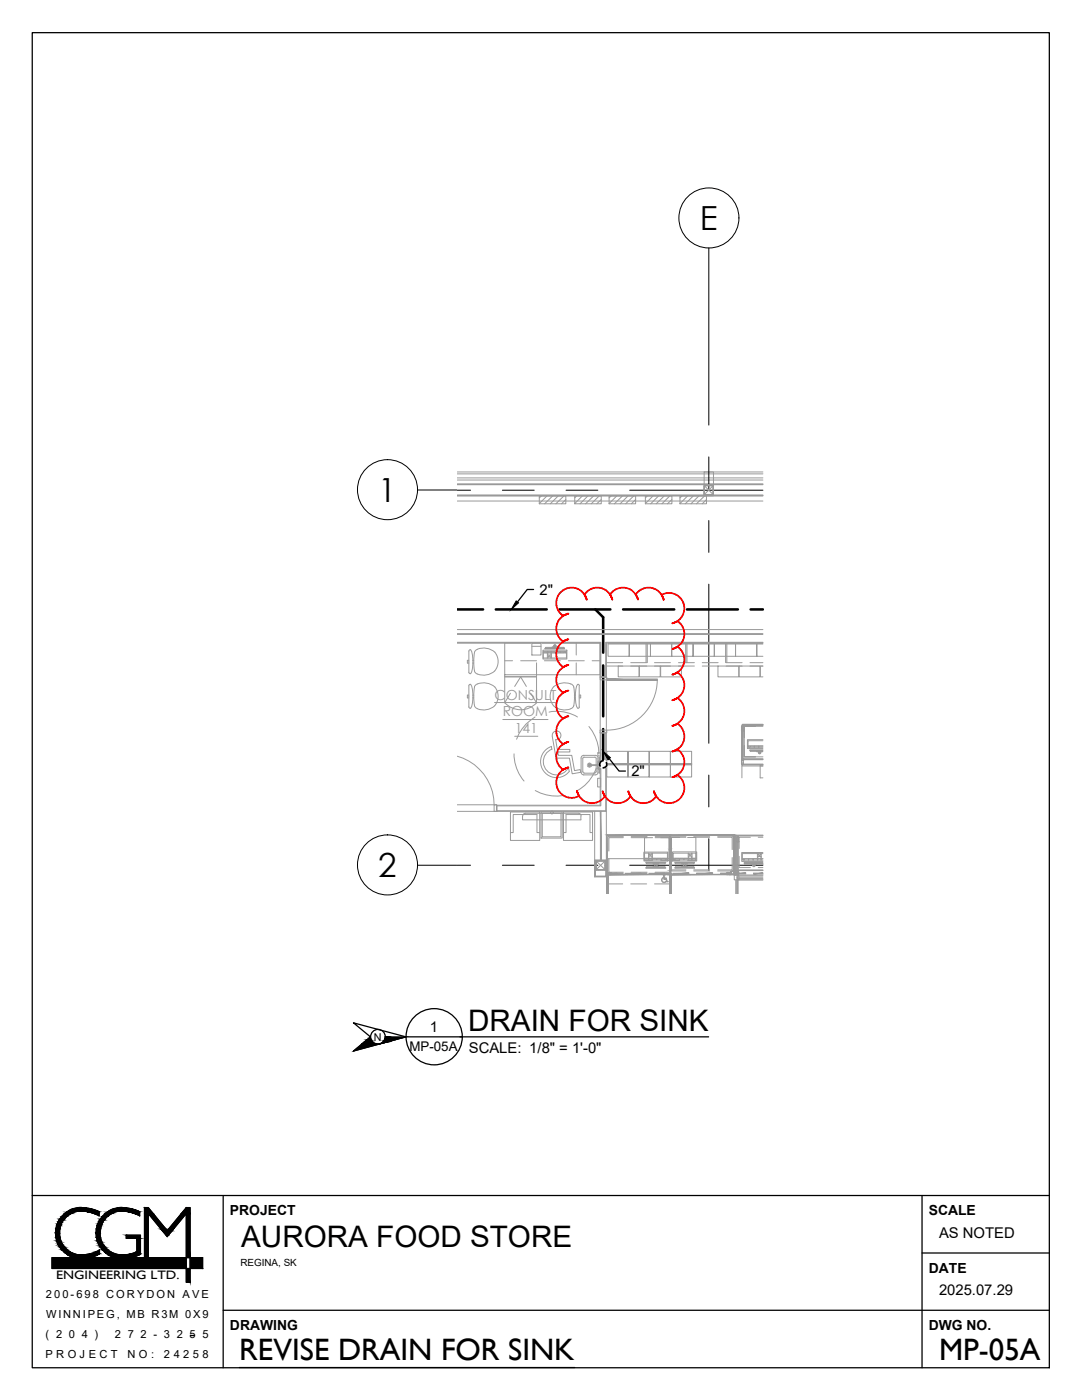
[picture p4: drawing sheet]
<svg xmlns="http://www.w3.org/2000/svg" width="216mm" height="279mm" viewBox="0 0 216 279" stroke-linecap="round" stroke-linejoin="round" font-family="sans-serif">
<!-- layer: P-SANR-BELW -->
<path d="M91.2 121.6h5.2M98.9 121.6h10.2M111.6 121.6h10.2M118.8 121.6l1.6 1.6v7.1M120.4 132.8v10.2M124.3 121.6h10.2M137.1 121.6h10.1M149.8 121.6h2.4M120.4 145.5v7" fill="none" stroke="#000" stroke-width=".51"/>
<!-- layer: 24258x Xref|A-FLOR-WALL-EXT -->
<path d="M91.2 96.7h61M91.2 98.8h61M91.2 96.6h61M91.2 99h61" fill="none" stroke="#999" stroke-width=".2"/>
<!-- layer: 24258x Xref|A-FLOR-WALL-EXT-MASONRY -->
<path d="M91.2 95.8h61M91.2 95.4h61" fill="none" stroke="#999" stroke-width=".2"/>
<!-- layer: 24258x Xref|A-FLOR-FOUND-GRADEBEAM -->
<path d="M91.2 94.6h61M91.2 96.7h61M91.2 98.8h61" fill="none" stroke="#999" stroke-width=".2"/>
<!-- layer: 24258x Xref|A-ROOF-CAP -->
<path d="M91.2 94.2h61M91.2 98.9h61" fill="none" stroke="#999" stroke-width=".2"/>
<!-- layer: 24258x Xref|A-ANNO-GRID-BUBBLE -->
<g fill="none" stroke="#000" stroke-width=".2">
<circle cx="141.5" cy="43.5" r="6"/>
<circle cx="77.3" cy="97.7" r="6"/>
<circle cx="77.3" cy="172.6" r="6"/>
</g>
<!-- layer: 24258x Xref|A-FLOR-FIXTURES -->
<g fill="none" stroke="#999" stroke-width=".2">
<path d="M93.6 136.8l.2-.2a4.3 4.3 0 0 1 .5 3.1 2.03 2.03 0 0 1-.5 1.7l-.2-.3v-4.2M93.6 138.7h-.3v.6h.3M93.6 131.8h-.3v.5h.3M93.6 129.8l.2-.1a4.3 4.3 0 0 1 .5 3.1 2.03 2.03 0 0 1-.5 1.7l-.2-.3zM94.3 139.3h.2M94.3 138.7h.2M94.3 132.3h.2M94.3 131.8h.2M95.3 129.6a1 1 0 0 0-.7 1.2l-.1 1.9a1.59 1.59 0 0 0 .8 1.8 3.4 3.4 0 0 0 3.4-.6M95.3 129.6a3.2 3.2 0 0 1 3.8 1.1 2.94 2.94 0 0 1-.4 3.2M100.7 134.7v-6.4h19.1v6.4h-19.1v.3h6.4M100.7 131.9h1.6"/>
<path d="M101.9 138.3l-1.2 2M102.7 137l1.2-1.9 1.1 1.9M103.9 131.9h3.2M105.9 138.3l1.2 2M106.1 128.4h1.8v2.3h-1.8zM106.1 129h1.8M107.1 128.3v2.4M107.1 132.3v8M107.1 135.1h-6.4v5.2M108.3 129.8h4.8v1.7h-4.8zM108.4 130h4.6v1.3h-4.6zM108.4 130.3h.8"/>
<path d="M108.6 131.9h3.2M108.8 129.4h3.8v.1h-3.8zM108.8 129.4l.1-.2h3.6l.1 .2M109.2 130v1.3M109.3 131.3l.2-.4h.2l.2 .4M109.3 130.3h.6M109.3 130v.7h.6v-.7M110 130.3h3M110 130v1.3M110.2 129.2h1.1M110.5 129.1l.1-.4h.1h.2l.1 .4M110.8 130v.3h-.8"/>
<path d="M110.9 130v.3h.8v-.3M111.8 130v.3h.8v-.3M112.8 130v.3h.2M113.4 131.9h3.2M114.6 139.3h.2M114.6 138.7h.2M115 128.3v2.4M115 132.3v2.4M115.6 138.7h.3v.6h-.3M115.6 136.9v4.2M115.6 136.8l-.3-.2a4.3 4.3 0 0 0-.5 3.1 2.03 2.03 0 0 0 .5 1.7l.3-.3M118.2 131.9h1.6"/>
<path d="M121.1 132.2h3.1M121.1 132.9h3.1M121.3 128.5v2.5h4.3v-2.5v2.5h4.2v-2.5v2.5h4.2v-2.5v2.5h4.3v-2.5v2.5h4.2v-2.5v2.5h4.3v-2.5v2.5h4.2v-2.5v2.5h1.2M123.4 132.9h4.1v2.2h-4.1zM125.9 132.2h3.1M125.9 132.9h3.1M127.6 132.9h4.1v2.2h-4.1zM128.9 132.2v-3.9h.3v3.9M130.6 132.2h3.2M130.6 132.9h3.2M131.8 132.9h4.2v2.2h-4.2zM135.4 132.2h3.2"/>
<path d="M135.4 132.9h3.2M136.8 132.2v-3.9h.3v3.9M140.1 132.2h3.2M140.1 132.9h3.2M143.3 132.9h4.1v2.2h-4.1zM144.8 132.2v-3.9h.2v3.9M144.9 132.2h3.2M144.9 132.9h3.2M147.5 132.9h4.1v2.2h-4.1zM149.6 132.9h2.6h-.5v2.2h.5M149.6 132.2h2.6M152.2 128.3h-30.9v.2h30.9"/>
<path d="M98.7 140.9a3.4 3.4 0 0 1-3.4 .6M98.7 140.8a2.77 2.77 0 0 0 .3-3.3 2.77 2.77 0 0 0-3.1-1.2 1.2 1.2 0 0 0-1.3 1.4l-.1 1.9a1.59 1.59 0 0 0 .8 1.8M100.7 140.3a4.3 4.3 0 0 0 6.4 0M102.6 150.5a8.3 8.3 0 0 0 2 5.4M106.8 143.1a8.5 8.5 0 0 0-3.7 4.4M106.8 157.8a8.6 8.6 0 0 0 5.7 1M109.6 142.1a8 8 0 0 1 5.6 1M110 149l.1 .5M110.1 149a3.2 3.2 0 0 0-1.6 4.9 3.2 3.2 0 0 0 5.1 0M110.2 149.5a2.65 2.65 0 0 0-1.1 4.3 2.65 2.65 0 0 0 4.4-.7M110.2 146.9a.87 .87 0 0 1 .8-1 .87 .87 0 0 1 .9 1 .87 .87 0 0 1-1 .7l.3 2h2.5v.5h-2.4l.1 .6h2.7l.5 3.1 1.2-.2 .1 .5-1.7 .3-.6-3.1h-2.6l-.8-4.4M110.5 140.8a2.77 2.77 0 0 1-.3-3.3 2.77 2.77 0 0 1 3.1-1.2 1.2 1.2 0 0 1 1.3 1.4v1.9a1.59 1.59 0 0 1-.7 1.8"/>
<path d="M110.5 140.9a3.4 3.4 0 0 0 3.4 .6M113.4 153.1l.2 .8M117.5 145a8.8 8.8 0 0 1 2 5.4M119 153.3a8.3 8.3 0 0 1-3.7 4.4M119.3 155.3h.5v1.8h-.5zM119.3 150.2h.5v.7h-.5zM121.1 152.6v-.2h16.9v.2h-16.9v2.5h4.2v-2.5v2.5h4.2v-2.5v2.5h4.3v-2.5v2.5h4.2v-2.5M121.1 152.4v.2h16.9v-.2h-16.9v-2.5h4.2v2.5v-2.5h4.2v2.5v-2.5h4.3v2.5v-2.5h4.2v2.5M148 145v.8M148 151.6v.9M148 145l.1-.2 .2 .2M148 145.8h.1"/>
<path d="M148 152.5l.1 .1 .2-.1M148 151.6h.1M148 145.9h.3M148 145.9v5.7h.3v-5.7M148 155.2v-2.5h4.2h-.5v2.5h.5M148 152.9h4.2M148.1 144.6h4.1h-4.1v7h4.1h-4.1v-6.9h4.1h-4.1zM148.1 144.9h.1M148.1 145.8h.1M148.1 152.6h.1M148.1 151.7h.1M148.3 145.8h.1"/>
<path d="M148.3 151.6h.1M148.3 145v.8M148.3 151.6v.9M148.3 152.5h3.9M148.3 151.5v.1M148.3 151.5h.1M148.3 151.5h3.9M148.5 148.8v2.2h2.2M148.5 144.9h2.2h-2.2v2.3zM149.3 148.9h.2v.2M149.3 148.8h2.9M149.6 149.1v-.2h.9v.2"/>
<path d="M149.7 149.8v.1h2.5M151 149.9h1.1M151.3 150.2l.3 .3 .2-.3M151.3 150v.2M151.4 148.9v.2M151.8 150v.2M152.2 144.9h-3.7v6.1h3.7M152.2 149.6h-2.6v.2h2.6M152.2 147.8h-2.9v1.3h2.9M152.2 147.6h-3.1v1.8h3.1M152.2 144.7h-4.1h4.1M152.2 148.9h-1.7v.2"/>
<path d="M101.9 162.1h5.8v5.6h-5.8zM101.9 166.2h.5v-3.6h4.7v3.6h.6M104.3 162.9v.7h11.6v-.7M104.8 162.3h10.6M104.8 162.3l-.4 .3-.1 .2M107.9 162.1h4.3v5.2h-4.3zM108.2 162.3h3.7v4.7h-3.7zM112.4 162.1h5.8v5.6h-5.8zM112.4 166.2h.5v-3.6h4.8v3.6h.5M115.4 162.3l.3 .1 .3 .4M121.1 171.4h12.7M121.3 171.4v2.9h3.1"/>
<path d="M121.5 171.4v2.7h2.9M124.2 174.3h-3.1v2.1h3.1M124.4 167h-3.1v2.8M124.4 167.2h-2.9v2.6M125.9 176.4h3.1M125.9 174.3h3.2M125.9 167h3.2M125.9 167.2h4.3M125.9 174.1h3.2M128.5 170.1h4.8v1.7h-4.8zM128.6 170.3h4.6v1.3h-4.6zM128.6 171.3h1.5"/>
<path d="M128.6 167.2v4.5h1.6M128.9 172.1h3.9v.1h-3.9zM128.9 173.1h3.9v.2h-3.9zM129 172.2v.2h3.7l.1-.2M129 173.1v-.1h3.7l.1 .1M129.4 170.3v1.3M129.5 170.3l.2 .4h.2l.2-.4M129.5 171.6v-.7h.6v.7M130.2 171.3h3h-.3v.3M130.2 170.3v1.3M130.3 172.4h1.1M130.3 172.9v.1"/>
<path d="M130.6 174.3h3.2v2.1h-3.2M130.6 172.7l.3 .2 .2-.2M130.6 172.5v.2M130.7 167h3.1v2.8M130.7 167.2h2.9v2.6M131 171.3v.3M131.1 171.3v.3M131.1 172.5v.2M131.4 172.9v.1M131.8 167.2h1.7v4.5h-1.7M131.9 171.3v.3M132 171.6v-.3h.8v.3"/>
<path d="M132.4 175.1a.5 .5 0 0 0-.3 .8 .5 .5 0 0 0 .8-.1 .44 .44 0 0 1-.7 .1 .44 .44 0 0 1 .2-.7l-.1-.1M132.4 174.8l.1-.2h.1l-.1 .6 .5 .1h-.5l.1 .1h.4l.1 .5 .2 .1h-.2l-.1-.5h-.5l-.1-.7M133.6 171.4v2.7h-2.9M133.8 171.2v3.1h-3.1M133.8 173.8h3.1M134 171.2v2.4h2.9M134.2 170h4.8v1.8h-4.8zM134.3 170.3h4.6v1.3h-4.6zM134.7 172.1h3.9v.1h-3.9zM134.7 173.1h3.9v.2h-3.9zM134.7 171.6v-.3h.9v.3M134.7 172.2l.1 .2h3.6l.1-.2"/>
<path d="M135.6 171.3v.3M135.6 167.1h-1.6v4.6h1.6M136.1 173h1M136.1 172.4h.1M136.4 172.4v.3M136.4 171.3v.3M136.5 171.3v.3M136.8 172.4v.3M136.9 172.7l-.3 .2-.2-.2M136.9 166.9h-3.1v2.6M136.9 167.1h-2.9v2.4M137.1 172.4h.1"/>
<path d="M137.2 167.1h1.7v4.6h-1.7M137.3 171.3h-3h.2v.3M137.3 170.3v1.3M137.4 170.3l.2 .4h.2l.2-.4M137.4 171.3h.6M137.4 171.6v-.7h.6v.7M138.1 171.3h.8M138.1 170.3v1.3M138.4 167.1h3.2M138.4 166.9h3.2M138.4 173.8h3.2M138.4 173.6h3.2"/>
<path d="M138.5 173.1l-.1-.1h-3.6l-.1 .1M143.2 166.9h3.1v2.6M143.2 167.1h2.9v2.4M146.1 171.2v2.4h-2.9M146.3 171.2v2.6h-3.1M146.6 166.7h.3v7.9h-.3zM146.8 166.7h.2v7.9h-.2zM146.8 175.6v2.8M147 167.4v.6M147 173.8v.8M147 167.1v.3M147 175.6v2.8"/>
<path d="M147.1 174.6l.1 .2 .2-.2M147.1 174.8h.3v.8h-.3zM147.1 167.1l.2-.1 .1 .4M147.1 168h.1M147.1 173.8h.1M147.1 175.6v2.8M147.2 167h.1M147.2 167.9h.1M147.2 174.7h.1M147.2 173.9h.1M147.2 175.6v2.8M147.3 173.7v-5.7h-.2v5.7h5.1h-5.7v1.9h5.7h-4.8"/>
<path d="M147.3 168h.1M147.3 173.8h.1M147.4 167.4v.6M147.4 173.8v.8h4.8M147.4 173.6h4.8M147.4 174.8h4.8M147.5 170.9v2.2h2.2M148.1 171.4h.2v.3M148.1 171.4h3M148.5 171.7v-.3h.9v.3M148.5 172.3l.1 .2 3.6-.1M149.4 171.7v-.3h.8v.3"/>
<path d="M149.7 167.1h-2.2v2.2M149.9 172.5h1.1M150.2 172.5l.1 .4 .1 .1 .2-.1 .1-.4M151.1 171.4h-.8v.3M151.1 170.3v1.4M151.2 170.3l.2 .5h.2l.2-.5M151.2 171.4h1M151.2 171.7v-.8h.6v.8M151.3 173.1h.9M151.3 167.1h.9M151.9 170.3v1.4M152.2 166.7h-5v.1h5h-5v6.9h.2v-.1"/>
<path d="M152.2 172.2h-3.7v.1h3.7M152.2 170.3h-4.1v1.4h4.1M152.2 170.1h-4.2v1.8h4.2"/>
<circle cx="110.7" cy="128.9" r=".15"/>
<circle cx="148.1" cy="144.9" r=".06"/>
<circle cx="148.1" cy="152.5" r=".06"/>
<circle cx="148.1" cy="145.7" r=".06"/>
<circle cx="148.1" cy="151.7" r=".06"/>
<circle cx="151.6" cy="150.2" r=".15"/>
<circle cx="110.1" cy="162.2" r=".28"/>
<circle cx="147.2" cy="174.7" r=".06"/>
<circle cx="147.2" cy="173.8" r=".06"/>
<circle cx="147.2" cy="167" r=".06"/>
<circle cx="147.2" cy="167.9" r=".06"/>
<circle cx="150.4" cy="172.7" r=".15"/>
</g>
<!-- layer: 24258x Xref|A-FLOR-DOOR-INT -->
<path d="M119.8 135.1h1.3v.6h-1.3zM131.1 135.7a10.1 10.1 0 0 1-10 10M91.2 150.9a10 10 0 0 1 7.4 9.7M119.8 145.7h1.3v.6h-1.3zM98.6 160.6h.5v1.3h-.5zM121.1 174.2h.8v.1l-.7-.1v.3l.7-.1v.1h-.8zM145.1 174.1h.7v.4h-.7v-.1l.6 .1v-.3h-.6zM145.8 173.9h.7v.6h-.7zM145.9 173.9h.6v.6h-.6zM146.5 174.1h.8v.1h-.7v.3l.7-.1v.1h-.8zM146.6 174.2v.2" fill="none" stroke="#999" stroke-width=".2"/>
<g fill="#999" stroke="#999" stroke-width=".2">
<path d="M121.1 135.5l10 .3h-10zM121.1 135.5l10 .3v-.3z"/>
<path d="M121.1 174.2h.8zM121.1 174.2h.8z"/>
<path d="M121.8 174.2l.1 .1zM121.8 174.2l.1 .1z"/>
<path d="M121.8 174.4l.1 .1zM121.8 174.4l.1 .1z"/>
<path d="M121.1 174.2l.1 .3v-.3zM121.1 174.2l.1 .3h-.1z"/>
<path d="M121.1 174.5h.8zM121.1 174.5h.8z"/>
<path d="M150.4 174.2v.2l1.8-.2zM150.4 174.4l1.8-.2v.2z"/>
<path d="M146.6 174.4h2.2v-.2zM146.6 174.2h2.2l-2.2 .2z"/>
<path d="M143.8 174.4h1.9v-.2zM143.8 174.2h1.9l-1.9 .2z"/>
<path d="M139 174.4h3.2v-.2zM139 174.2h3.2l-3.2 .2z"/>
<path d="M134.3 174.4h3.2v-.2zM134.3 174.3l3.2-.1-3.2 .2z"/>
<path d="M129.5 174.4h3.2v-.1zM129.5 174.3h3.2l-3.2 .1z"/>
<path d="M124.8 174.4h3.1v-.1zM124.8 174.3h3.1l-3.1 .1z"/>
<path d="M121.2 174.4h1.9v-.1zM121.2 174.3h1.9l-1.9 .1z"/>
<path d="M145.8 173.9h.7zM145.8 173.9h.7z"/>
<path d="M145.8 173.9v.6zM145.9 173.9l-.1 .6z"/>
<path d="M146.5 173.9v.6zM146.5 173.9v.6z"/>
<path d="M145.8 174.5h.7zM145.8 174.5h.7z"/>
<path d="M146.5 174.1h.8zM146.5 174.2l.8-.1z"/>
<path d="M146.5 174.2h.1l-.1 .3zM146.6 174.2l-.1 .3h.1z"/>
<path d="M146.5 174.5h.8zM146.5 174.5h.8z"/>
<path d="M145.1 174.1h.7zM145.1 174.2l.7-.1z"/>
<path d="M145.7 174.2h.1l-.1 .3zM145.8 174.2l-.1 .3h.1z"/>
<path d="M145.1 174.5h.7zM145.1 174.5h.7z"/>
<path d="M121.1 174.2h.8zM121.1 174.2h.8z"/>
<path d="M121.8 174.2l.1 .1zM121.8 174.2l.1 .1z"/>
<path d="M121.8 174.4l.1 .1zM121.8 174.4l.1 .1z"/>
<path d="M121.1 174.2l.1 .3v-.3zM121.1 174.2l.1 .3h-.1z"/>
<path d="M121.1 174.5h.8zM121.1 174.5h.8z"/>
</g>
<!-- layer: 24258x Xref|A-FLOR-GLAZING-INT -->
<path d="M119.8 161.9l.1 9.7v-9.7zM119.8 161.9l.1 9.7h-.1z" fill="#999" stroke="#999" stroke-width=".2"/>
<path d="M118.7 161.9v9.7M121 161.9v9.7" fill="none" stroke="#999" stroke-width=".2"/>
<!-- layer: 24258x Xref|A-FLOR-CURB-INT -->
<path d="M91.2 100h61M91.2 125.6h61" fill="none" stroke="#999" stroke-width=".2"/>
<!-- layer: 24258x Xref|A-ROOF-SCUPPER B -->
<path d="M140.5 94.2h1.9v4.7h-1.9z" fill="none" stroke="#999" stroke-width=".2"/>
<!-- layer: 24258x Xref|A-ANNO-GRIDS -->
<g fill="none" stroke="#000" stroke-width=".2">
<path d="M141.4 49.5v35.3M83.3 97.8h7.8M91.2 97.8h2.7M100.2 97.8h6.4M112.9 97.8h6.4M125.6 97.8h26.6M141.4 91.2v6.3M141.4 103.9v6.3M141.4 116.6v31.7M141.4 154.7v6.3M83.3 172.7h7.8M91.2 172.7h2.7"/>
<path d="M100.2 172.7h6.4M112.9 172.7h6.4M125.6 172.7h26.6M141.4 167.4v6.3"/>
</g>
<!-- layer: 24258x Xref|A-FLOR-COLUMN -->
<g fill="none" stroke="#999" stroke-width=".2">
<path d="M140.5 97v1.6l.2 .1M140.5 96.9h1.8v1.8h-1.8zM140.5 96.9l1.8 1.8M140.5 97v.1M140.5 97.5h.1M140.5 97.8v.1M140.5 98.3h.1M140.5 97.2h.1M140.5 97.6h.1M140.5 98h.1M140.5 98.4v.1M140.6 97v-.1l1.7 .1v1.6"/>
<path d="M140.6 98.6h.1M140.6 98.6l-.1 .1M140.6 98.7h1.6M140.7 96.9l-.2 .1M140.8 96.9h.1M141 98.7h-.1M141.1 96.9h.1M141.1 98.7h.1M141.2 96.9h.1M141.4 98.7h-.1M141.5 96.9h-.1M141.5 98.7h-.1"/>
<path d="M141.6 96.9h.1M141.8 98.7h-.1M141.9 96.9h.1M141.9 98.7h.1M142.1 96.9h-.1M142.2 96.9l.2 .1M142.2 97l-1.7 1.7M142.3 98.6h-.1M142.3 97.1v1.5M142.3 97.3v.1M142.3 97.7v.1M142.3 98.1v.1"/>
<path d="M142.3 97.5h.1M142.3 97.9h.1M142.3 98.3h.1M142.4 98.6l-.2 .1h-1.5M118.9 173.5l.2 .1M118.9 171.8h1.9v1.8h-1.9zM118.9 171.8l1.9 1.8M119 173.5h.1M119 171.9l-.1 .1M119 172.3l-.1 .1M119 172l-.1 .1M119 172.7l-.1 .1"/>
<path d="M119 173.1l-.1 .1M119 173.5v.1M119 172.5h-.1M119 172.8l-.1 .1M119 173.3l-.1 .1M119 171.9v1.6M119 171.8h1.6M119 173.6h1.6M119.1 171.7l-.2 .2v1.6M119.1 171.8l-.1 .1M119.1 171.8h1.5M119.3 171.8h-.1"/>
<path d="M119.4 173.6h-.1M119.5 171.8h.1M119.5 173.6h.1M119.7 171.8h-.1M119.8 173.6h.1M119.9 171.8h.1M120 173.6h-.1M120.1 171.8h-.1M120.2 173.6h.1M120.4 171.8h-.1M120.4 173.6h-.1M120.5 171.8h-.1"/>
<path d="M120.6 173.6h.1M120.7 171.7l.1 .2M120.7 171.8v.1M120.7 172l.1 1.5M120.7 171.9l.1 1.5M120.7 173.5h.1M120.8 172.2l-.1 .1M120.8 172.6l-.1 .1M120.8 173l-.1 .1M120.8 172.3l-.1 .1M120.8 172.7l-.1 .1M120.8 173.1l-.1 .1"/>
<path d="M120.8 171.8l-1.9 1.8M120.8 173.5l-.1 .1h-1.6"/>
</g>
<!-- layer: 24258x Xref|A-RCP-DOOR HEADER -->
<path d="M119.8 135.1h1.2v11.2h-1.2zM91.2 160.6h7.9v1.3h-7.9" fill="none" stroke="#999" stroke-width=".2"/>
<!-- layer: 24258x Xref|A-ANNO-ROM-NAME -->
<path d="M98.7 140.2h12.3M100.3 143.6h9M102.7 146.9h4.6" fill="none" stroke="#999" stroke-width=".2"/>
<!-- layer: 24258x Xref|A-FLOR-WALL-INT -->
<path d="M91.2 128.3h28.6v6.8h1.2v-6.8v6.8h-1.2v-6.8zM91.2 128.2h28.7v6.9h1v-6.9h31.3M91.2 126.6h61M91.2 126.4h61M121 128.3h31.2M119.9 146.3v14.5h-20.8v1h21.8v-15.5M99.1 160.7h20.7v-14.4h1.2v15.6h-21.9zM118.7 171.8h.1v3.1h-.1zM118.7 171.6h2.3v.2h-2.3zM118.7 174.9h2.3v.1h-2.3zM118.8 173.6h2.1v1.3h-2.1zM120.9 171.8h.1v3.1h-.1z" fill="none" stroke="#999" stroke-width=".2"/>
<!-- layer: 24258x Xref|A-FLOR-ELEC -->
<g fill="none" stroke="#999" stroke-width=".2">
<path d="M107.6 99h5.3v1.5h-5.3zM108 99l-.4 .4M109.1 99l-1.5 1.5M110.3 99l-1.6 1.5M111.4 99l-1.6 1.5M112.5 99l-1.6 1.5M112.9 99.7l-.8 .8M114.7 99h5.3v1.5h-5.3zM115.1 99l-.4 .4M116.2 99l-1.5 1.5M117.3 99l-1.6 1.5M118.4 99l-1.6 1.5"/>
<path d="M119.5 99l-1.5 1.5M120 99.7l-.9 .8M121.5 99h5.3v1.5h-5.3zM122 99l-.5 .4M123.1 99l-1.6 1.5M124.2 99l-1.6 1.5M125.3 99l-1.6 1.5M126.4 99l-1.6 1.5M126.8 99.7l-.8 .8M128.8 99h5.3v1.5h-5.3zM129.2 99l-.4 .4M130.3 99l-1.5 1.5"/>
<path d="M131.4 99l-1.6 1.5M132.5 99l-1.6 1.5M133.6 99l-1.5 1.5M134.1 99.7l-.9 .8M135.7 99h5.3v1.5h-5.3zM136.1 99l-.4 .4M137.2 99l-1.5 1.5M138.3 99l-1.6 1.5M139.4 99l-1.5 1.5M140.6 99l-1.6 1.5M141 99.7l-.9 .8"/>
</g>
<!-- layer: 24258x Xref|A-FLOR-FIXTURES -->
<path d="M106.1 130.7h1.8zM107.9 128.4v2.3h-1.8zM106.1 128.4v2.3l1.8-2.3z" fill="#fff" stroke="#fff" stroke-width=".2"/>
<!-- layer: 24258x Xref|A-FLOR-FIXTURES-MECH -->
<g fill="none" stroke="#999" stroke-width=".2">
<path d="M116 154.1v.3l.5 .2h2.3M116.3 151.4v2.6l.3 .3M116.5 154.3h2.2M116.5 151.1h2.2M116.6 151.1l-.3 .3M117.2 152.7h.1M117.2 152.5l.2 .1M117.4 152.3l.1 .1M117.4 152.8l-.2 .2M117.5 153l-.1 .1M117.6 152.2v.2M117.6 153v.2"/>
<path d="M117.8 153l.1 .1M117.9 152.3l-.1 .1M117.9 152.8l.1 .2M117.9 152.7h.2M118 152.8h1.3M118 152.6h1.2M118 152.6l-.2 .1 .2 .1M118 152.5l-.1 .1M118.7 151.1l.3 .3M118.8 150.7h-2.3l-.5 .3v3.1M118.8 150.7l.3 .1 .2 .5M119 151.4v2.6l-.3 .3"/>
<path d="M119.2 152.8l.1 .1M119.2 152.6l.3 .1-.2 .1M119.3 153.4l.1 .1 .5-.1M119.3 152l.1-.1 .5 .1M119.3 151.3v2.8M119.3 152.5l-.1 .1M119.3 154.1l-.2 .5h-.3M119.6 152l-.2 .2 .2 .2 .2-.2-.2-.2M119.6 153.4l-.2-.2 .2-.2 .2 .2-.2 .2M119.6 151.1v1.1zM119.6 153.2v1.1zM119.8 152.1v1.3"/>
<circle cx="117.6" cy="152.7" r=".15"/>
<circle cx="117.6" cy="152.7" r=".19"/>
</g>
<!-- layer: 24258x Xref|A-FLOR-FIXTURES -->
<g fill="#999" stroke="#999" stroke-width=".2">
<path d="M133.6 174.5l.1 3.9zM133.6 174.5l.1 3.9zM133.6 174.5h.3zM133.7 174.6l.2-.1zM133.9 174.5v3.9zM133.9 174.6v3.8z"/>
<path d="M133.6 169.5h.3zM133.7 169.5h.2zM133.9 169.5v4.2zM133.9 169.5v4.2zM133.6 173.7h.3zM133.6 173.7l.3-.1zM133.6 169.5v4.2zM133.6 169.5l.1 4.1z"/>
<path d="M133.7 166.7h12.8zM133.8 166.7h12.7zM146.4 166.7l.1 7.9zM146.4 166.7l.1 7.9zM133.7 174.6h12.8zM133.7 174.6l12.7-.1zM133.7 166.7v7.9zM133.7 166.7l.1 7.8z"/>
<path d="M121.1 166.7h12.7zM121 166.7h12.8zM121 166.7l.1 7.8zM121 166.7v7.9zM121.1 174.5l-.1 .1 12.7-.1zM121 174.6h12.8zM133.7 166.7l.1 7.9zM133.7 166.7l.1 7.9z"/>
<path d="M121 174.8l.1 3.6zM121 174.8l.1 3.6zM121 174.8l.4-.2zM121.1 174.8l.3-.2zM121.4 174.6v3.8zM121.3 174.7l.1 3.7z"/>
</g>
<!-- layer: 24258x Xref|A-FLOR-MISC -->
<path d="M152.2 175h-5.1v.3h5.1" fill="none" stroke="#999" stroke-width=".2"/>
<!-- layer: G-ANNO-TEXT -->
<g fill="#000" stroke="#000" stroke-width=".2">
<path d="M103 119.9l.5 .4-1.5 1.3zM120.4 149.9l1.4 1.3-.5 .4zM70.5 209.8l1.7-1.4h3.4zM73.9 206.9l.1 .3h-.4zM75.5 208.4h.2z"/>
<path d="M73.6 207.2l.4 .3v-.3zM73.3 207.5l.3-.3 .4 .3z"/>
<path d="M73.3 207.5l.8 .2-.1-.2zM73 207.7l.3-.2 .8 .2z"/>
<path d="M73 207.7l1.3 .2-.2-.2zM72.7 207.9l.3-.2 1.3 .2z"/>
<path d="M72.7 207.9l1.8 .2-.2-.2zM72.7 207.9l1.8 .2h-2z"/>
<path d="M72.5 208.1l2.2 .1-.2-.1zM72.3 208.2l.2-.1 2.2 .1z"/>
<path d="M72.3 208.2l2.7 .1zM72.2 208.3h2.8z"/>
<path d="M72.2 208.3l3 .1zM72.2 208.3l3 .1z"/>
<path d="M72.2 208.4h3.3zM72.2 208.4h3.3z"/>
<path d="M75.8 208.3l.2-.1zM75.8 208.3l.3-.1z"/>
<path d="M76.2 208.1l-.1 .1 .5-.1zM76 208.2l.2-.1z"/>
<path d="M76.5 207.9l.1 .2 .7-.2zM76.2 208.1l.3-.2 .1 .2z"/>
<path d="M76.6 207.7l.7 .2 .8-.2zM76.6 207.7l.7 .2h-.8z"/>
<path d="M76.7 207.5l1.4 .2 .9-.2zM76.7 207.5l1.4 .2h-1.5z"/>
<path d="M76.8 207.2l2.2 .3 1-.3zM76.8 207.2l2.2 .3h-2.3z"/>
<path d="M76.8 206.9l3.2 .3 1-.3zM76.8 206.9l3.2 .3h-3.2z"/>
</g>
<g fill="none" stroke="#000" stroke-width=".25">
<path d="M6.4 6.5h203v266.5h-203zM106.5 117.6h-1.3l-1.9 2.5M121.6 151.4l1.9 2.5h1.3M70.5 204.1l10.5 2.8-10.5 2.9 3.4-2.9zM81 206.9h60.4M6.4 238.6h203M44.5 238.6v34.4M184 238.6v34.4M184 250.1h25.4M44.5 261.5h164.9"/>
<circle cx="75.4" cy="206.9" r="1.46"/>
<circle cx="86.6" cy="206.9" r="5.6"/>
</g>
<!-- layer: P-SANR-VENT -->
<path d="M119.7 152.5l.1 .4M121 152.2l.1 .3-.1-.1" fill="none" stroke="#fff" stroke-width=".2"/>
<path d="M121 152.2v.5zM120.9 152l.1 .7zM120.9 152l.1 .9zM120.7 151.9l.2 .1 .1 .9zM120.7 151.9l.2 1.1 .1-.1zM120.6 151.8l.1 .1 .2 1.1zM120.6 151.8l.1 1.3 .2-.1zM120.4 151.8h.2l.1 1.3zM120.4 151.8l.2 1.4 .1-.1zM120.2 151.8h.2l.2 1.4zM120.2 151.8l.2 1.4h.2zM120 151.9l.2-.1 .2 1.4zM120 151.9l.2 1.3h.2zM119.9 152l.1-.1 .2 1.3zM119.9 152l.1 1.1 .2 .1zM119.9 152l.1 1.1-.2-.9zM119.8 152.2l.1 .8 .1 .1zM119.8 152.2l.1 .8-.2-.6zM119.7 152.4l.2 .6zM119.7 152.4l.1 .5z" fill="#fff" stroke="#fff" stroke-width=".2"/>
<path d="M120.4 151.8a.72 .72 0 0 0-.6 1.1M121 152.2a.7 .7 0 0 1-.6 1" fill="none" stroke="#000" stroke-width=".34"/>
<!-- layer: G-TBLK-TEXT -->
<g fill="none" stroke="#000" stroke-width=".25">
<path d="M11.8 248.7a5.2 5.2 0 0 0 3.1 2.3M12.5 248.3l.5 .7 1.1 .9M13.7 241.7a5 5 0 0 0-1.9 6.9M14 242.3a5.8 5.8 0 0 1 5.8 .3M14.1 249.9a6.1 6.1 0 0 0 5.8-.4v.7l-2 .8M14.1 242.3a4.5 4.5 0 0 0-1.7 6M14.9 251h-4.5v2.2h26.8v-2.2h-7.6v-8.8l3.8 4.6 3.8-4.6v8.8h.7v-10h-.7l-3.8 4.6-3.8-4.6h-.8v10h-2.7M16.2 241l-1 .1-1.5 .5M16.3 241l1.8 .2 1.7 .6M17.9 251h5.1M19.8 241.9v.8M19.9 243.5a5.1 5.1 0 0 0 0 5.1"/>
<path d="M19.9 248.7a5.2 5.2 0 0 0 3.1 2.3M20.5 248.3a5 5 0 0 0 6.8 1.5v-2.7h-2.1v-.6h2.8v3.8l-1.8 .7M20.5 243.9a5.1 5.1 0 0 0 0 4.4M21.8 241.7l-1.2 1-.7 .8M22.1 242.3a5.8 5.8 0 0 1 5.8 .3M22.1 242.3l-1 .8-.6 .8M24.3 241l1.9 .2 1.7 .6M24.4 241l-1.1 .1-1.5 .5M27.9 241.9v.8M37.2 253.2h.7v2.7h-.7zM37.9 251h2.5v2.2h-2.5zM38 266.5h.8"/>
<path d="M47.8 272.9h66.9"/>
</g>
<g fill="#000" stroke="#000" stroke-width=".2">
<path d="M15.5 241h1.6zM19 242.3h.8v.4zM23.6 241h1.6zM27 242.3h.9zM32.4 245.6h2l-.8 .9z"/>
<path d="M11 246.1l.9 .7v-.7zM11 246.1l.9 .7h-.8z"/>
<path d="M11.1 245.3l.8 .8v-.8zM11.1 245.3l.8 .8h-.9z"/>
<path d="M11.1 246.8l.9 .2-.1-.2zM11.1 246.8l.9 .2h-.9z"/>
<path d="M11.1 245.2l.8 .1 .1-.1zM11.1 245.2l.8 .1h-.8z"/>
<path d="M11.1 247l1 .6-.1-.6zM11.1 247l1 .6h-.8z"/>
<path d="M11.3 244.6l.7 .6 .1-.6zM11.3 244.6l.7 .6h-.9z"/>
<path d="M11.3 247.6l.9 .3-.1-.3zM11.3 247.6l.9 .3h-.8z"/>
<path d="M11.4 244.3l.7 .3 .1-.3zM11.4 244.3l.7 .3h-.8z"/>
<path d="M11.4 247.9l1 .4-.2-.4zM11.4 247.9l1 .4h-.8z"/>
<path d="M11.6 243.9l.6 .4 .2-.4zM11.6 243.9l.6 .4h-.8z"/>
<path d="M11.6 248.3l1.1 .4-.3-.4zM11.6 248.3l1.1 .4h-.9z"/>
<path d="M11.8 243.5l.6 .4 .3-.4zM11.8 243.5l.6 .4h-.8z"/>
<path d="M11.8 248.7l1.1 .2-.2-.2zM11.8 248.7l1.1 .2h-1z"/>
<path d="M11.9 243.3l.8 .2 .2-.2zM11.9 243.3l.8 .2h-.9z"/>
<path d="M11.9 248.9l1.4 .5-.4-.5zM11.9 248.9l1.4 .5h-1z"/>
<path d="M12.3 242.8l.6 .5 .4-.5zM12.3 242.8l.6 .5h-1z"/>
<path d="M12.3 249.4l1.1 .1zM12.3 249.4l1.1 .1z"/>
<path d="M12.4 242.7h1zM12.3 242.8h1z"/>
<path d="M12.4 249.5l1.6 .4-.6-.4zM12.4 249.5l1.6 .4h-1.2z"/>
<path d="M12.8 242.3l.6 .4 .6-.4zM12.8 242.3l.6 .4h-1z"/>
<path d="M12.8 249.9l1.5 .1-.3-.1zM12.8 249.9l1.5 .1h-1.3z"/>
<path d="M13 242.2h1.3zM12.8 242.3h1.2z"/>
<path d="M13 250l1.7 .2-.4-.2zM13 250l1.7 .2h-1.5z"/>
<path d="M13.3 241.9l1 .3 .4-.3zM13 242.2l.3-.3 1 .3z"/>
<path d="M13.2 250.2l2.3 .2-.8-.2zM13.2 250.2l2.3 .2h-2z"/>
<path d="M13.5 241.8l1.2 .1 .8-.1zM13.3 241.9l.2-.1 1.2 .1z"/>
<path d="M13.5 250.4h2.2zM13.5 250.4h2.2z"/>
<path d="M13.5 250.4h2.8zM13.5 250.4h2.8z"/>
<path d="M13.6 241.7h2.6zM13.5 241.8h2z"/>
<path d="M15.5 241l1.7 .1zM15.4 241.1h1.8z"/>
<path d="M15.4 241.1l2.6 .1zM14.8 241.2l.6-.1 2.6 .1z"/>
<path d="M14.8 241.2l3.5 .1zM14.5 241.3h3.8z"/>
<path d="M14.5 241.3l4.4 .2-.6-.2zM14.1 241.5l.4-.2 4.4 .2z"/>
<path d="M14.3 250.8l3.6 .2 .6-.2zM14.3 250.8l3.6 .2h-3z"/>
<path d="M14.1 250.7h4.8zM14.1 250.7l4.4 .1z"/>
<path d="M14.1 241.5l5.2 .2-.4-.2zM13.7 241.7l.4-.2 5.2 .2z"/>
<path d="M13.7 250.5l5.2 .2 .4-.2zM13.7 250.5l5.2 .2h-4.8z"/>
<path d="M13.7 241.7h5.8zM13.7 241.7h5.8z"/>
<path d="M13.5 250.4h5.9zM13.5 250.4l5.8 .1z"/>
<path d="M16.2 241.7l3.4 .1zM16.2 241.7l3.4 .1z"/>
<path d="M16.6 250.4h2.9zM16.3 250.4h3.1z"/>
<path d="M17.2 250.4h2.4zM16.6 250.4h2.9z"/>
<path d="M17.1 241.8l2.7 .1zM17.1 241.8l2.7 .1z"/>
<path d="M17.4 241.9l2.4 .1v-.1zM17.4 241.9l2.4 .1z"/>
<path d="M18.1 242l1.7 .3v-.3zM18.1 242l1.7 .3h-.9z"/>
<path d="M18.9 242.3h.9zM18.9 242.3h.9z"/>
<path d="M19.8 249.5l.1 .4zM19 249.9l.8-.4 .1 .4z"/>
<path d="M19 249.9l.9 .3v-.3zM18.1 250.2l.9-.3 .9 .3z"/>
<path d="M18.1 250.2h1.8zM17.8 250.2h2.1z"/>
<path d="M17.8 250.2l1.8 .2 .3-.2zM17.2 250.4l.6-.2 1.8 .2z"/>
<path d="M19.1 246.1l.9 .7v-.7zM19.1 246.1l.9 .7h-.8z"/>
<path d="M19.2 245.3l.8 .8v-.8zM19.2 245.3l.8 .8h-.9z"/>
<path d="M19.2 246.8l.9 .2-.1-.2zM19.2 246.8l.9 .2h-.9z"/>
<path d="M19.2 245.2l.8 .1 .1-.1zM19.2 245.2l.8 .1h-.8z"/>
<path d="M19.2 247l1 .6-.1-.6zM19.2 247l1 .6h-.8z"/>
<path d="M19.4 244.6l.7 .6 .1-.6zM19.4 244.6l.7 .6h-.9z"/>
<path d="M19.4 247.6l.9 .3-.1-.3zM19.4 247.6l.9 .3h-.8z"/>
<path d="M19.5 244.3l.7 .3 .1-.3zM19.5 244.3l.7 .3h-.8z"/>
<path d="M19.5 247.9l1 .4-.2-.4zM19.5 247.9l1 .4h-.8z"/>
<path d="M19.7 243.9l.6 .4 .2-.4zM19.7 243.9l.6 .4h-.8z"/>
<path d="M19.7 248.3l1.1 .4-.3-.4zM19.7 248.3l1.1 .4h-.9z"/>
<path d="M19.9 243.5l.6 .4 .3-.4zM19.9 243.5l.6 .4h-.8z"/>
<path d="M19.9 248.7l1.1 .2-.2-.2zM19.9 248.7l1.1 .2h-1z"/>
<path d="M20 243.3l.8 .2 .2-.2zM20 243.3l.8 .2h-.9z"/>
<path d="M20 248.9l1.4 .5-.4-.5zM20 248.9l1.4 .5h-1z"/>
<path d="M20.4 242.8l.6 .5 .4-.5zM20.4 242.8l.6 .5h-1z"/>
<path d="M20.4 249.4l1.1 .1zM20.4 249.4l1.1 .1z"/>
<path d="M20.4 242.7h1.1zM20.4 242.8h1z"/>
<path d="M20.4 249.5l1.7 .4-.6-.4zM20.4 249.5l1.7 .4h-1.2z"/>
<path d="M20.9 242.3l.6 .4 .6-.4zM20.9 242.3l.6 .4h-1.1z"/>
<path d="M20.9 249.9l1.5 .1-.3-.1zM20.9 249.9l1.5 .1h-1.4z"/>
<path d="M21 242.2h1.4zM20.9 242.3h1.2z"/>
<path d="M21 250l1.8 .2-.4-.2zM21 250l1.8 .2h-1.5z"/>
<path d="M21.3 241.9l1.1 .3 .4-.3zM21 242.2l.3-.3 1.1 .3z"/>
<path d="M21.3 250.2l2.3 .2-.8-.2zM21.3 250.2l2.3 .2h-2z"/>
<path d="M21.6 241.8l1.2 .1 .7-.1zM21.3 241.9l.3-.1 1.2 .1z"/>
<path d="M21.6 250.4h2.4zM21.6 250.4h2.4z"/>
<path d="M21.6 250.4l2.7 .1zM21.6 250.4l2.7 .1z"/>
<path d="M21.7 241.7h2.6zM21.6 241.8h1.9z"/>
<path d="M23.6 241l1.7 .1zM23.5 241.1h1.8z"/>
<path d="M23.5 241.1l2.6 .1zM22.9 241.2l.6-.1 2.6 .1z"/>
<path d="M22.9 241.2l3.5 .1zM22.6 241.3h3.8z"/>
<path d="M22.6 241.3l4.4 .2-.6-.2zM22.2 241.5l.4-.2 4.4 .2z"/>
<path d="M22.4 250.8l3.7 .2 .7-.2zM22.4 250.8l3.7 .2h-3.1z"/>
<path d="M22.2 241.5l5.3 .2-.5-.2zM21.8 241.7l.4-.2 5.3 .2z"/>
<path d="M27 242.3h.9zM27.1 242.3h.8v.4z"/>
<path d="M22.2 250.7h4.9zM22.2 250.7l4.6 .1z"/>
<path d="M21.8 241.7h5.8zM21.8 241.7h5.8z"/>
<path d="M24.3 241.7l3.4 .1zM24.3 241.7l3.4 .1z"/>
<path d="M21.8 250.5l5.3 .2 .5-.2zM21.8 250.5l5.3 .2h-4.9z"/>
<path d="M21.7 250.5h5.9zM21.7 250.5h5.9z"/>
<path d="M25.2 241.8l2.7 .1zM25.2 241.8l2.7 .1z"/>
<path d="M24.8 250.4h2.9zM24.3 250.5h3.3z"/>
<path d="M25.4 250.4h2.4zM24.8 250.4h2.9z"/>
<path d="M25.5 241.9l2.4 .1v-.1zM25.5 241.9l2.4 .1z"/>
<path d="M26.2 242l1.7 .3v-.3zM26.2 242l1.7 .3h-.9z"/>
<path d="M25.2 246.5l2.8 .6v-.6zM25.2 246.5l2.8 .6h-2.8z"/>
<path d="M27.3 247.1l.7 2.7v-2.7zM27.3 247.1l.7 2.7h-.7z"/>
<path d="M27.3 249.8l.7 .4v-.4zM26.3 250.2l1-.4 .7 .4z"/>
<path d="M26.3 250.2l1.7 .1zM25.9 250.3h2.1z"/>
<path d="M25.9 250.3l1.9 .1 .2-.1zM25.4 250.4l.5-.1 1.9 .1z"/>
<path d="M28.8 241l1.8 1.2-1-1.2zM28.8 241l1.8 1.2h-1.8z"/>
<path d="M28.8 242.2l.8 8.8v-8.8zM28.8 242.2l.8 8.8h-.8z"/>
<path d="M29.6 242.2l3.5 3.1-2.5-3.1zM29.6 242.2l3.5 3.1h-.9z"/>
<path d="M32.4 245.6l.7 .9h.5zM33.1 246.5h.5l-.2 .3z"/>
<path d="M32.2 245.3l1.2 .3-.3-.3zM32.2 245.3l1.2 .3h-1z"/>
<path d="M33.6 245.3l.8 .3 .2-.3zM33.6 245.3l.8 .3h-1z"/>
<path d="M36.2 242.2l-1.6 3.1 2.6-3.1zM36.2 242.2l-1.6 3.1h-1z"/>
<path d="M10.4 251l26.8 2.2v-2.2zM10.4 251l26.8 2.2h-26.8z"/>
<path d="M37.2 241l.7 1.2v-1.2zM37.2 241l.7 1.2h-1.7z"/>
<path d="M37.2 242.2l.7 8.8v-8.8zM37.2 242.2l.7 8.8h-.7z"/>
<path d="M37.2 253.2l.7 2.7v-2.7zM37.2 253.2l.7 2.7h-.7z"/>
<path d="M37.9 251l2.5 2.2v-2.2zM37.9 251l2.5 2.2h-2.5z"/>
</g>
<path d="M112 118.1a3.1 3.1 0 0 1 5.1 1.6l-.5-1.1a3.1 3.1 0 0 1 3.2-1.3 3.1 3.1 0 0 1 2.4 2.4l-.5-1.1a3.1 3.1 0 0 1 3.2-1.3 3.1 3.1 0 0 1 2.4 2.4l-.4-1.1a3.1 3.1 0 0 1 3.1-1.3 3.1 3.1 0 0 1 2.4 2.5l-.4-1.1a3.1 3.1 0 0 1 4.4 1.6 3.1 3.1 0 0 1-2.3 4.1l1.1-.4a3.1 3.1 0 0 1 1.3 3.1 3.1 3.1 0 0 1-2.4 2.4l1.1-.4a3.1 3.1 0 0 1 1.3 3.1 3.1 3.1 0 0 1-2.4 2.4l1.1-.4a3.1 3.1 0 0 1 1.3 3.1 3.1 3.1 0 0 1-2.4 2.5l1.1-.5a3.1 3.1 0 0 1 1.3 3.1 3.1 3.1 0 0 1-2.4 2.5l1.1-.5a3.1 3.1 0 0 1 1.3 3.2 3.1 3.1 0 0 1-2.4 2.4l1.1-.5a3.1 3.1 0 0 1 1.3 3.2 3.1 3.1 0 0 1-2.4 2.4l1.1-.4a3.1 3.1 0 0 1 0 5.1 3.1 3.1 0 0 1-4.7-1.9l.4 1a3.1 3.1 0 0 1-3.1 1.3 3.1 3.1 0 0 1-2.4-2.3l.4 1a3.1 3.1 0 0 1-3.1 1.3 3.1 3.1 0 0 1-2.5-2.3l.5 1a3.1 3.1 0 0 1-3.2 1.3 3.1 3.1 0 0 1-2.4-2.4l.4 1.1a3.1 3.1 0 0 1-4.3-1.7 3.1 3.1 0 0 1 2.2-4l-1 .4a3.1 3.1 0 0 1-1.3-3.1 3.1 3.1 0 0 1 2.3-2.5l-1 .5a3.1 3.1 0 0 1-1.3-3.1 3.1 3.1 0 0 1 2.3-2.5l-1 .5a3.1 3.1 0 0 1-1.3-3.2 3.1 3.1 0 0 1 2.3-2.4l-1 .5a3.1 3.1 0 0 1-1.3-3.2 3.1 3.1 0 0 1 2.3-2.4l-1 .4a3.1 3.1 0 0 1-1.3-3.1 3.1 3.1 0 0 1 2.3-2.4l-1 .4a3.1 3.1 0 0 1-1.3-3.1 3.1 3.1 0 0 1 2.3-2.4l-1 .4a3.1 3.1 0 0 1-.4-4.8z" fill="none" stroke="#f00" stroke-width=".35"/>
<g font-size="6.6">
<text x="139.7" y="45.9">E</text>
<text x="75.5" y="100.1">1</text>
<text x="75.5" y="175">2</text>
</g>
<g font-size="6.2">
<text x="47.8" y="271.5">REVISE DRAIN FOR SINK</text>
<text x="187.4" y="271.4">MP-05A</text>
</g>
<g font-size="5.9">
<text x="93.4" y="205.7">DRAIN FOR SINK</text>
<text x="48.1" y="248.9">AURORA FOOD STORE</text>
</g>
<g font-size="3">
<text x="107.7" y="118.7">2&quot;</text>
<text x="126" y="154.9">2&quot;</text>
<text x="85.8" y="205.9">1</text>
<text x="93.6" y="210.2">SCALE: 1/8&quot; = 1'-0&quot;</text>
<text x="187.4" y="247.1">AS NOTED</text>
<text x="187.4" y="258.5">2025.07.29</text>
</g>
<g font-size="2.8" fill="#999">
<text x="98.7" y="139.6">CONSULT</text>
<text x="100.3" y="143">ROOM</text>
<text x="102.7" y="146.3">141</text>
</g>
<g font-size="2.8">
<text x="45.9" y="242.5">PROJECT</text>
<text x="185.3" y="242.5">SCALE</text>
<text x="185.3" y="254">DATE</text>
<text x="45.9" y="265.4">DRAWING</text>
<text x="185.3" y="265.4">DWG NO.</text>
</g>
<text font-size="2.7" x="81.7" y="209.7">MP-05A</text>
<text font-size="2.4" x="11.2" y="255.3">ENGINEERING LTD.</text>
<g font-size="2.2">
<text x="74.6" y="207.7">N</text>
<text x="9.1" y="259">2</text>
<text x="9.2" y="263.1">WINN IPEG , MB R 3M 0X9</text>
<text x="10.8" y="259">0</text>
<text x="12.4" y="259">0 - 69</text>
<text x="18.5" y="259">8 C O R Y D O N A V E</text>
<text x="9.1" y="267">( 2</text>
<text x="13.7" y="267">0</text>
<text x="16.3" y="267">4 )</text>
<text x="22.9" y="267">2</text>
<text x="25.5" y="267">7</text>
<text x="28" y="267">2 - 3</text>
<text x="35.3" y="267">2</text>
<text x="37.8" y="267">5</text>
<text x="40.4" y="267">5</text>
<text x="9.1" y="271.1">P R O J E C T</text>
<text x="25.4" y="271.1">N O :</text>
<text x="32.7" y="271.1">2</text>
<text x="34.7" y="271.1">4</text>
<text x="36.6" y="271.1">2</text>
<text x="38.5" y="271.1">5</text>
<text x="40.4" y="271.1">8</text>
</g>
<text font-size="2" x="48" y="252.6">REGINA, SK</text>
</svg>
